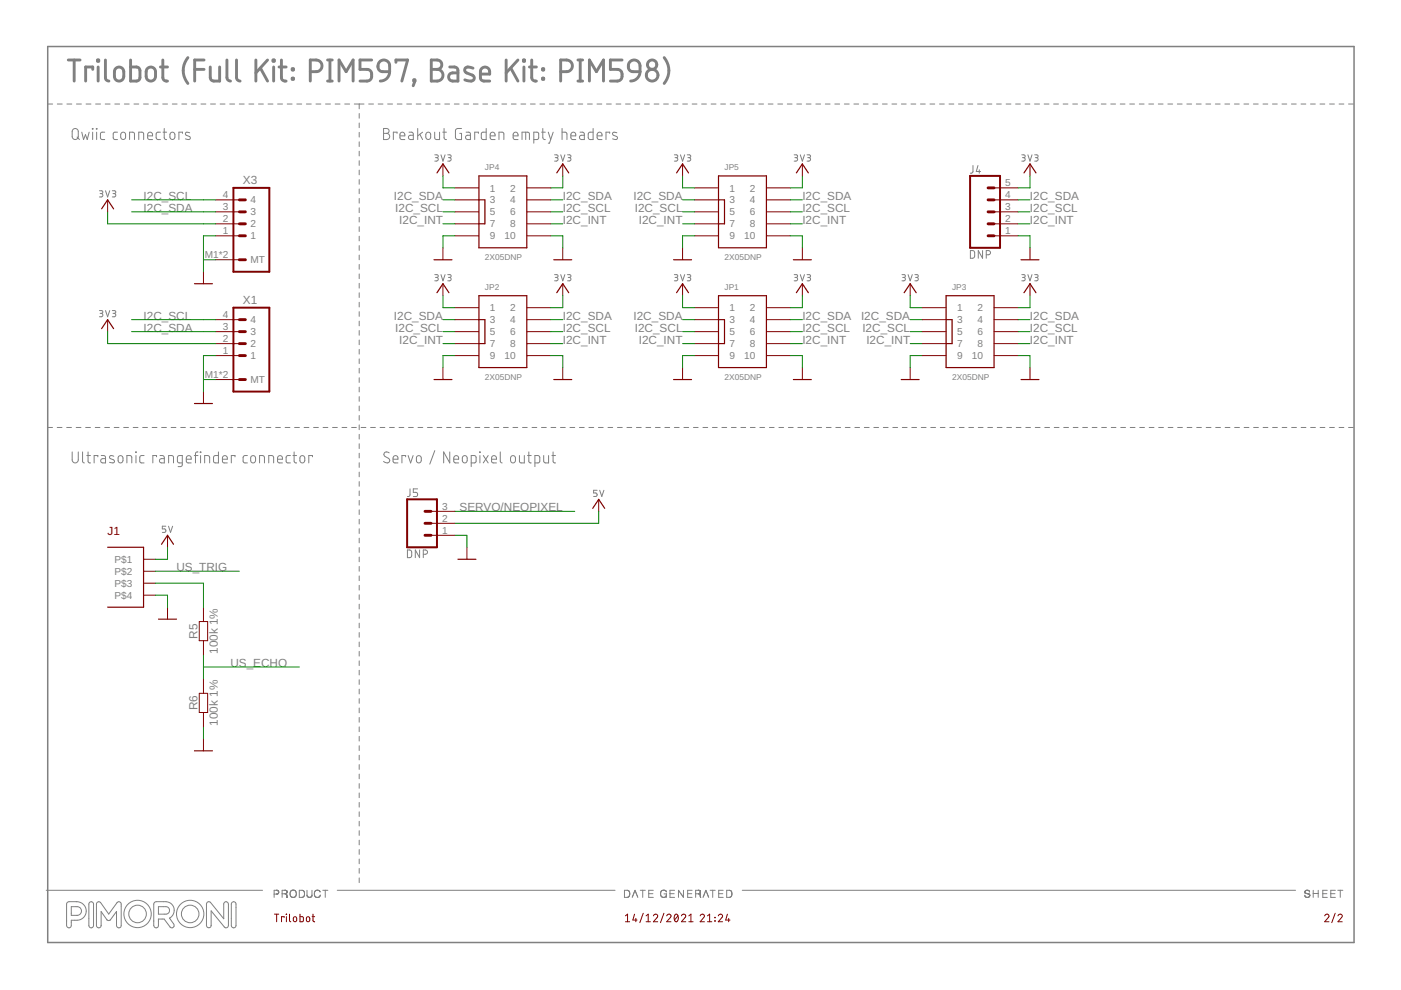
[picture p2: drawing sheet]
<svg xmlns="http://www.w3.org/2000/svg" width="297mm" height="210mm" viewBox="0 0 297 210" stroke-linecap="round" stroke-linejoin="round" font-family="sans-serif">
<g fill="none" stroke="#808080" stroke-width=".21">
<path d="M10.1 22.1h1.1M12.1 22.1h1.1M14.2 22.1h1M15.6 27.4l.3-.2 .6 .3 .1 1.4a.65 .65 0 0 1-.7 .7 .65 .65 0 0 1-.6-.7v-1.2zM16.2 22.1h1.1M16.3 29.1l.5 .5M17.3 28l.4 1.6 .4-1 .4 1 .4-1.6M18.2 22.1h1.1M19.6 27.2l.1 .2zM19.6 28v1.6M20.3 22.1h1M20.4 27.2l.2 .2z"/>
<path d="M20.5 28v1.6M22.2 28h-.7l-.2 .4 .1 1.1 .8 .1M22.3 22.1h1M24.3 22.1h1.1M24.9 28h-.7l-.2 .4 .1 1.1 .8 .1M25.7 28.2l.5-.2a.88 .88 0 0 1 0 1.6l-.3-.1-.3-.3zM26.4 22.1h1M27.5 29.6v-1.6h.8l.2 .3v1.3M28.4 22.1h1M29.4 29.6v-1.6h.8l.2 .3 .1 1.3M30.4 22.1h1.1M31.3 28.8h1a.55 .55 0 0 0-.3-.8 .55 .55 0 0 0-.7 .6l.1 .9 .9 .1"/>
<path d="M32.5 22.1h1M34 28h-.6l-.3 .4 .1 1.1 .8 .1M34.5 22.1h1M34.6 28h.7M34.8 27.2v2.1l.5 .3M36.2 28.2l.4-.2a.86 .86 0 0 1 .5 .8 .86 .86 0 0 1-.5 .8l-.3-.1-.2-.3zM36.5 22.1h1M38.5 22.1h1.1M38.7 28.3v-.3h-.8v1.6M40.2 28.2l-.7-.1-.2 .3 1 .6v.4a.77 .77 0 0 1-1 0M40.6 22.1h1M42.6 22.1h1"/>
<path d="M44.6 22.1h1.1M46.7 22.1h1M48.7 22.1h1M50.7 22.1h1.1M52.8 22.1h1M54.8 22.1h1M56.8 22.1h1.1M58.9 22.1h1M60.9 22.1h1M62.9 22.1h1.1M65 22.1h1M67 22.1h1"/>
<path d="M69 22.1h1.1M71.1 22.1h1M73.1 22.1h1M75.1 22.1h2.1M76.2 22.1v1M76.2 24.1v1M76.2 26.1v1M76.2 28.1v1M76.2 30.1v1M76.2 32.1v1M76.2 34.1v1M76.2 36.1v1"/>
<path d="M76.2 38.1v1M78.2 22.1h1M80.2 22.1h1M81.3 27.2h.7a.52 .52 0 0 1 .5 .6 .52 .52 0 0 1-.5 .5 .66 .66 0 0 1 .6 .6 .66 .66 0 0 1-.6 .7h-.7zM81.3 28.3h.7M82.2 22.1h1M84.2 28.3v-.3h-.8v1.6M84.2 22.1h1M84.8 28.8h1a.55 .55 0 0 0-.3-.8 .55 .55 0 0 0-.7 .6l.1 .9 .9 .1M86.2 22.1h1M86.7 28h.7l.2 .4v1.2h-.6a.46 .46 0 0 1-.4-.5 .46 .46 0 0 1 .4-.4h.6M88.2 22.1h1.1"/>
<path d="M88.6 27.2v2.4M89 28.5l.6 1.1M89.6 28l-1 .8M90.3 22.1h1M90.4 28.2l.5-.2a.88 .88 0 0 1 0 1.6l-.3-.1-.3-.3zM92.2 28v1.3l.3 .3h.7v-1.6M92.2 32.8h.4l.3 .3-.1 .3h-.5M92.3 22.1h1M92.6 33.4a.37 .37 0 0 1 .3 .4 .37 .37 0 0 1-.3 .4h-.4M93.5 32.8l.4 1.4 .5-1.4M93.9 28h.8M94.1 27.2l.1 2.1 .5 .3"/>
<path d="M94.3 22.1h1M94.9 32.8h.5l.3 .3-.2 .3h-.4M95.3 33.4a.37 .37 0 0 1 .4 .4 .37 .37 0 0 1-.4 .4h-.4M96.3 22.1h1M97.9 27.2l-1 .1-.3 .3v1.5l.2 .4 1.1 .1v-1.3h-.4M98.3 22.1h1.1M98.8 28h.7l.2 .3v1.3h-.6a.46 .46 0 0 1-.4-.5 .46 .46 0 0 1 .4-.4h.6M100.4 22.1h1M101.4 28.3v-.3h-.8v1.6M102.4 22.1h1M103.1 27.2v2.4l-.8-.1-.2-.2v-1l.2-.3h.8M103.9 28.8h1.1a.55 .55 0 0 0-.4-.8 .55 .55 0 0 0-.7 .6l.1 .9 1 .1"/>
<path d="M104.4 22.1h1M105.8 29.6v-1.6h.8l.2 .3v1.3M106.4 22.1h1M108.4 22.1h1M108.8 28.8h1a.55 .55 0 0 0-.3-.8 .55 .55 0 0 0-.7 .6l.1 .9 .9 .1M110.4 22.1h1.1M110.7 29.6v-1.6l1.4 .1 .1 1.5M111.5 28v1.6M112.5 22.1h1M113.2 29.6h.6l.4-.3v-1l-.2-.3h-.8v2.4M114.5 22.1h1M114.8 28h.8"/>
<path d="M115.1 27.2v2l.1 .3 .4 .1M116.2 28l.6 1.6M116.5 22.1h1M117.3 28l-.8 2.4h-.3M117.6 32.8h.4l.3 .3-.1 .3h-.5M118 33.4a.37 .37 0 0 1 .3 .4 .37 .37 0 0 1-.3 .4h-.4M118.5 22.1h1M118.9 32.8l.4 1.4 .5-1.4M119.2 28h.8l.2 .3v1.3M119.2 27.2v2.4M120.3 32.8h.5l.3 .3-.2 .3h-.4M120.5 22.1h1"/>
<path d="M120.7 33.4a.37 .37 0 0 1 .4 .4 .37 .37 0 0 1-.4 .4h-.4M121 28.8h1.1a.55 .55 0 0 0-.4-.8 .55 .55 0 0 0-.7 .6l.2 .9 .9 .1M122.5 22.1h1M123 28h.6l.3 .4v1.2h-.6a.46 .46 0 0 1-.4-.5 .46 .46 0 0 1 .4-.4h.6M124.6 22.1h1M125.8 27.2v2.4l-.8-.1-.3-.3 .1-.9 .2-.3h.8M126.6 22.1h1M126.6 28.8h1a.55 .55 0 0 0-.3-.8 .55 .55 0 0 0-.7 .6l.1 .9 .9 .1M128.6 22.1h1M129.3 28.3v-.3h-.8v1.6M130.6 22.1h1M130.8 28.2l-.6-.2-.3 .3 .2 .4 .8 .3v.4a.73 .73 0 0 1-1 0"/>
<path d="M132.6 22.1h1M134.6 22.1h1.1M136.7 22.1h1M138.7 22.1h1M140.7 22.1h1M142.7 22.1h1M143 32.8h.4l.3 .3-.1 .3h-.5M143.3 33.4a.37 .37 0 0 1 .4 .4 .37 .37 0 0 1-.4 .4h-.3M144.3 32.8l.4 1.4 .5-1.4M144.7 22.1h1.1M145.7 32.8h.5l.3 .3-.2 .3h-.4M146.1 33.4a.37 .37 0 0 1 .4 .4 .37 .37 0 0 1-.4 .4h-.4"/>
<path d="M146.7 22.1h1.1M148.8 22.1h1M150.8 22.1h1M152.8 22.1h1M154.8 22.1h1M156.8 22.1h1M158.9 22.1h1M160.9 22.1h1M162.9 22.1h1M164.9 22.1h1M166.9 22.1h1M168.4 32.8h.4l.3 .3-.1 .3h-.5"/>
<path d="M168.7 33.4a.37 .37 0 0 1 .4 .4 .37 .37 0 0 1-.4 .4h-.3M168.9 22.1h1M169.7 32.8l.4 1.4 .5-1.4M170.9 22.1h1.1M171.1 32.8h.5l.3 .3-.2 .3h-.4M171.5 33.4a.37 .37 0 0 1 .4 .4 .37 .37 0 0 1-.4 .4h-.4M173 22.1h1M175 22.1h1M177 22.1h1M179 22.1h1M181 22.1h1.1M183 22.1h1.1"/>
<path d="M185.1 22.1h1M187.1 22.1h1M189.1 22.1h1M191.1 22.1h1M193.1 22.1h1.1M195.2 22.1h1M197.2 22.1h1M199.2 22.1h1M201.2 22.1h1M203.2 22.1h1M205.2 22.1h1M206.3 35.1v1.4l-.6 .2"/>
<path d="M207.3 22.1h1M207.3 35.1l-.3 1.3h.9M207.6 36v.7M209.3 22.1h1M211.3 22.1h1M213.3 22.1h1M215.3 22.1h1M216.6 32.8h.5l.3 .3-.2 .3h-.4M217 33.4a.37 .37 0 0 1 .4 .4 .37 .37 0 0 1-.4 .4h-.4M217.3 22.1h1.1M217.9 32.8l.5 1.4 .4-1.4M219.4 22.1h1"/>
<path d="M219.4 32.8h.4l.3 .3-.2 .3h-.4M219.7 33.4a.37 .37 0 0 1 .4 .4 .37 .37 0 0 1-.4 .4h-.3M221.4 22.1h1M223.4 22.1h1M225.4 22.1h1M227.4 22.1h1.1M229.4 22.1h1.1M231.5 22.1h1M233.5 22.1h1M235.5 22.1h1M237.5 22.1h1M239.5 22.1h1"/>
<path d="M241.6 22.1h1M243.6 22.1h1M245.6 22.1h1M247.6 22.1h1M249.6 22.1h1M251.6 22.1h1M253.6 22.1h1.1M255.7 22.1h1M257.7 22.1h1M259.7 22.1h1M261.7 22.1h1M263.7 22.1h1.1"/>
<path d="M265.7 22.1h1.1M267.8 22.1h1M269.8 22.1h1M271.8 22.1h1M273.8 22.1h1M275.8 22.1h1.1M277.9 22.1h1M279.9 22.1h1M281.9 22.1h1M283.9 22.1h1M285.9 22.1h1M21.1 40.4l.6 .1 .1 .2v.2l-.6 .1"/>
<path d="M21.4 41a.36 .36 0 0 1 .4 .4 .36 .36 0 0 1-.4 .4h-.3M22.4 40.4l.4 1.4 .5-1.4M23.8 40.4l.6 .1 .2 .2-.1 .2-.5 .1M24.2 41a.36 .36 0 0 1 .4 .4 .36 .36 0 0 1-.4 .4h-.4M76.2 40.1v1M76.2 42.1v1M76.2 44.1v1M76.2 46.1v1M76.2 48.1v1M76.2 50.1v1M76.2 52.1v1M76.2 54.1v1"/>
<path d="M76.2 56.1v1M76.2 58.1v1M92.2 58.2l.6 .1 .1 .2-.1 .3h-.5M92.6 58.8a.36 .36 0 0 1 .3 .4 .36 .36 0 0 1-.3 .3h-.4M93.5 58.2l.4 1.3 .5-1.3M94.9 58.2l.6 .1 .2 .2-.2 .3h-.4M95.3 58.8a.36 .36 0 0 1 .4 .4 .36 .36 0 0 1-.4 .3h-.4M117.6 58.2l.6 .1 .1 .2-.1 .3h-.5M118 58.8a.36 .36 0 0 1 .3 .4 .36 .36 0 0 1-.3 .3h-.4M118.9 58.2l.4 1.3 .5-1.3M120.3 58.2l.6 .1 .2 .2-.2 .3h-.4M120.7 58.8a.36 .36 0 0 1 .4 .4 .36 .36 0 0 1-.4 .3h-.4"/>
<path d="M143 58.2l.6 .1 .1 .2-.1 .3h-.5M143.3 58.8a.36 .36 0 0 1 .4 .4 .36 .36 0 0 1-.4 .3h-.3M144.3 58.2l.4 1.3 .5-1.3M145.7 58.2l.6 .1 .2 .2-.2 .3h-.4M146.1 58.8a.36 .36 0 0 1 .4 .4 .36 .36 0 0 1-.4 .3h-.4M168.4 58.2l.6 .1 .1 .2-.1 .3h-.5M168.7 58.8a.36 .36 0 0 1 .4 .4 .36 .36 0 0 1-.4 .3h-.3M169.7 58.2l.4 1.3 .5-1.3M171.1 58.2l.6 .1 .2 .2-.2 .3h-.4M171.5 58.8a.36 .36 0 0 1 .4 .4 .36 .36 0 0 1-.4 .3h-.4M191.2 58.2l.6 .1 .2 .2-.2 .3h-.4M191.6 58.8a.36 .36 0 0 1 .4 .4 .36 .36 0 0 1-.4 .3h-.4"/>
<path d="M192.5 58.2l.5 1.3 .4-1.3M194 58.2l.5 .1 .2 .2-.2 .3h-.4M194.3 58.8a.36 .36 0 0 1 .4 .4 .36 .36 0 0 1-.4 .3h-.3M205.7 53.1h.7l.2 .3 .1 .9-.3 .4-.7 .1zM208.3 53.1v1.7l-.9-1.7v1.7M209.1 54h.4a.44 .44 0 0 0 .5-.4 .44 .44 0 0 0-.5-.5h-.4v1.7M216.6 58.2l.6 .1 .2 .2-.2 .3h-.4M217 58.8a.36 .36 0 0 1 .4 .4 .36 .36 0 0 1-.4 .3h-.4M217.9 58.2l.5 1.3 .4-1.3M219.4 58.2l.5 .1 .2 .2-.2 .3h-.4M219.7 58.8a.36 .36 0 0 1 .4 .4 .36 .36 0 0 1-.4 .3h-.3M21.1 65.8l.6 .1 .1 .2-.1 .3h-.5"/>
<path d="M21.4 66.4a.36 .36 0 0 1 .4 .4 .36 .36 0 0 1-.4 .4h-.3M22.4 65.8l.4 1.4 .5-1.4M23.8 65.8l.6 .1 .2 .2-.2 .3h-.4M24.2 66.4a.36 .36 0 0 1 .4 .4 .36 .36 0 0 1-.4 .4h-.4M76.2 60.1v1M76.2 62.1v1M76.2 64.1v1M76.2 66.1v1M76.2 68.1v1M76.2 70.1v1M76.2 72.1v1M76.2 74.1v1"/>
<path d="M76.2 76.1v1M76.2 78.1v1M10.1 90.6h1M12.1 90.6h1M14.1 90.6h1.1M15.3 95.8v1.7a.65 .65 0 0 0 .6 .6 .65 .65 0 0 0 .7-.6v-1.7M16.2 90.6h1M17.5 95.8v2.1l.4 .2M18.2 90.6h1M18.4 96.6h.8M18.7 95.8v2.1l.5 .2M20.2 90.6h1"/>
<path d="M20.7 96.9v-.3h-.7v1.5M21.5 96.6h.6l.3 .2v1.3h-.6a.46 .46 0 0 1-.5-.4 .46 .46 0 0 1 .5-.5h.6M22.2 90.6h1M24.1 96.7a.61 .61 0 0 0-.8 0v.5l.8 .3 .2 .4-.4 .2-.7-.1M24.2 90.6h1M25.1 96.8l.5-.2a.89 .89 0 0 1 .2 1.5h-.3l-.4-.3zM26.2 90.6h1M26.9 98.1v-1.5h.7l.3 .2v1.3M28.2 90.6h1.1M28.8 95.8l.1 .1zM28.8 96.6v1.5M30.2 90.6h1.1"/>
<path d="M30.5 96.6h-.6l-.3 .4 .1 1 .8 .1M32.3 90.6h1M33.2 96.9v-.3h-.8v1.5M33.9 96.6h.7l.2 .4v1.1h-.6a.46 .46 0 0 1-.4-.4 .46 .46 0 0 1 .4-.5h.6M34.3 90.6h1M35.8 98.1v-1.5h.6l.4 .2v1.3M36.3 90.6h1M38.3 90.6h1M38.7 98.1h-.8l-.2-.2-.1-.9 .3-.4h.8v1.9l-.3 .4h-.6M39.5 97.4h1a.54 .54 0 0 0-.3-.8 .54 .54 0 0 0-.7 .5l.1 .9 .9 .1M40.3 90.6h1M41.2 96.6h.8"/>
<path d="M42 95.8l-.5 .3-.1 2M42.3 90.6h1M42.5 95.8l.1 .1zM42.5 96.6v1.5M43.4 98.1v-1.5l.9 .1 .1 1.4M44.3 90.6h1.1M46.3 95.8v2.3h-.8l-.2-.2v-1.1l.4-.2h.6M46.4 90.6h1M47.2 97.4h1a.54 .54 0 0 0-.4-.8 .54 .54 0 0 0-.6 .5l.1 .9 .9 .1M48.4 90.6h1M49.8 96.9v-.3h-.8v1.5M50.4 90.6h1"/>
<path d="M52.4 90.6h1M52.5 96.6h-.7l-.3 .4 .2 1 .8 .1M53.3 96.8l.5-.2a.87 .87 0 0 1 0 1.5h-.4l-.2-.3zM54.4 90.6h1M55 98.1v-1.5h.7l.3 .2 .1 1.3M56.4 90.6h1M57 98.1v-1.5h.6l.4 .2v1.3M58.4 90.6h1.1M58.8 97.4h1.1a.54 .54 0 0 0-.4-.8 .54 .54 0 0 0-.7 .5l.2 .9 .9 .1M60.5 90.6h1M61.6 96.6h-.7l-.2 .4 .1 1 .8 .1M62.1 96.6h.8"/>
<path d="M62.4 95.8v2l.1 .2 .4 .1M62.5 90.6h1M63.7 96.8l.5-.2a.87 .87 0 0 1 0 1.5h-.4l-.2-.3zM64.5 90.6h1M66.3 96.9v-.3h-.8v1.5M66.5 90.6h1M68.5 90.6h1M70.5 90.6h1M72.5 90.6h1M74.5 90.6h1M76.2 80.1v1M76.2 82.1v1"/>
<path d="M76.2 84.1v1M76.2 86.1v1M76.2 88.1v1M76.2 90.1v1M76.2 92.1v1M76.2 94.1v1M76.2 96.1v1M76.2 98.1v1M76.6 90.6h1M78.6 90.6h1M80.6 90.6h1M82.5 96a.58 .58 0 0 0-.9-.1 .58 .58 0 0 0 .1 .9l.7 .4a.58 .58 0 0 1 0 .9 .58 .58 0 0 1-.8-.1l-.3-.2"/>
<path d="M82.6 90.6h1M83.3 97.4h1.1a.54 .54 0 0 0-.4-.8 .54 .54 0 0 0-.7 .5l.2 .9 .9 .1M84.6 90.6h1M86 96.9v-.3h-.8v1.5M86.5 96.6l.6 1.5 .5-1.5M86.6 90.6h1M88.4 96.8l.5-.2a.89 .89 0 0 1 .1 1.5h-.3l-.4-.3zM88.6 90.6h1M90.6 90.6h1.1M92.2 95.5l-1.1 2.9M92.7 90.6h1M94.7 90.6h1"/>
<path d="M95.4 95.8v2.3l-1.3-2.3v2.3M96.2 97.4h1a.54 .54 0 0 0-.3-.8 .54 .54 0 0 0-.7 .5l.1 .9 .9 .1M96.7 90.6h1M98.1 96.8l.5-.2a.87 .87 0 0 1 0 1.5h-.3l-.3-.3zM98.7 90.6h1M99.9 98.1h.8l.2-.2v-1.1l-.2-.2h-.8v2.3M100.7 90.6h1M101.7 95.8l.1 .1zM101.7 96.6v1.5M102.5 96.6l1 1.5M102.7 90.6h1M103.5 96.6l-1 1.5"/>
<path d="M104.2 97.4h1.1a.54 .54 0 0 0-.4-.8 .54 .54 0 0 0-.7 .5l.1 .9 1 .1M104.7 90.6h1M106.1 95.8v2l.1 .2 .3 .1M106.7 90.6h1.1M108.4 96.8l.5-.2a.87 .87 0 0 1 0 1.5h-.4l-.2-.3zM108.8 90.6h1M110.1 96.6l.1 1.3 .3 .2h.7v-1.5M110.8 90.6h1M111.8 96.6h.8M112.1 95.8v2.1l.5 .2M112.8 90.6h1M113.4 98.1h.8l.2-.2v-.9l-.2-.4h-.8v2.3"/>
<path d="M114.8 90.6h1M115.3 96.6v1.2l.1 .2 .3 .1h.6v-1.5M116.8 90.6h1M117 96.6h.8M117.3 95.8v2.1l.5 .2M118.8 90.6h1M120.8 90.6h1.1M122.9 90.6h1M124.9 90.6h1M126.9 90.6h1M128.9 90.6h1M130.9 90.6h1"/>
<path d="M132.9 90.6h1M134.9 90.6h1.1M136.9 90.6h1.1M139 90.6h1M141 90.6h1M143 90.6h1M145 90.6h1M147 90.6h1M149 90.6h1.1M151 90.6h1.1M153.1 90.6h1M155.1 90.6h1"/>
<path d="M157.1 90.6h1M159.1 90.6h1M161.1 90.6h1M163.1 90.6h1M165.1 90.6h1M167.2 90.6h1M169.2 90.6h1M171.2 90.6h1M173.2 90.6h1M175.2 90.6h1M177.2 90.6h1M179.2 90.6h1"/>
<path d="M181.3 90.6h.9M183.3 90.6h1M185.3 90.6h1M187.3 90.6h1M189.3 90.6h1M191.3 90.6h1M193.3 90.6h1M195.3 90.6h1M197.3 90.6h1.1M199.4 90.6h1M201.4 90.6h1M203.4 90.6h1"/>
<path d="M205.4 90.6h1M207.4 90.6h1M209.4 90.6h1M211.4 90.6h1M213.4 90.6h1.1M215.5 90.6h1M217.5 90.6h1M219.5 90.6h1M221.5 90.6h1M223.5 90.6h1M225.5 90.6h1M227.5 90.6h1.1"/>
<path d="M229.6 90.6h1M231.6 90.6h1M233.6 90.6h1M235.6 90.6h1M237.6 90.6h1M239.6 90.6h1M241.6 90.6h1.1M243.6 90.6h1.1M245.7 90.6h1M247.7 90.6h1M249.7 90.6h1M251.7 90.6h1"/>
<path d="M253.7 90.6h1M255.7 90.6h1.1M257.7 90.6h1.1M259.8 90.6h1M261.8 90.6h1M263.8 90.6h1M265.8 90.6h1M267.8 90.6h1M269.8 90.6h1M271.8 90.6h1M273.9 90.6h1M275.9 90.6h1"/>
<path d="M277.9 90.6h1M279.9 90.6h1M281.9 90.6h1M283.9 90.6h1M285.9 90.6h1M35.2 111.6h-.8v.5h.5a.38 .38 0 0 1 .3 .4 .38 .38 0 0 1-.3 .4h-.5M35.7 111.6l.5 1.3 .4-1.3M76.2 100.1v1M76.2 102.1v1M76.2 104.1v1M76.2 106.1v1M76.2 108.1v1"/>
<path d="M76.2 110.1v1M76.2 112.1v1M76.2 114.1v1M76.2 116.1v1M76.2 118.1v1M86.4 116.6h.6l.2 .3 .1 .9-.3 .4h-.6zM86.9 103.7v1.4l-.5 .2M88.5 103.7h-.9v.7h.6a.45 .45 0 0 1 .3 .4 .45 .45 0 0 1-.3 .5h-.6M89 116.6v1.6l-.9-1.6v1.6M89.7 117.5h.5a.46 .46 0 0 0 .4-.4 .46 .46 0 0 0-.4-.5h-.5v1.6M126.6 103.9h-.7v.6h.4a.38 .38 0 0 1 .3 .4 .38 .38 0 0 1-.3 .4h-.4M127.1 103.9l.5 1.4 .4-1.4"/>
<path d="M76.2 120.1v1M76.2 122.1v1M76.2 124.1v1M76.2 126.1v1M76.2 128.1v1M76.2 130.1v1M76.2 132.1v1M76.2 134.1v1M76.2 136.1v1M76.2 138.1v1M76.2 140.1v1M76.2 142.1v1"/>
<path d="M76.2 144.1v1M76.2 146.1v1M76.2 148.1v1M76.2 150.1v1M76.2 152.1v1M76.2 154.1v1M76.2 156.1v1M76.2 158.1v1M76.2 160.1v1M76.2 162.1v1M76.2 164.1v1M76.2 166.1v1"/>
<path d="M76.2 168.1v1M76.2 170.1v1M76.2 172.1v1M76.2 174.1v1M76.2 176.1v1M76.2 178.1v1M9.8 188.8h45.9M14.2 191.4l.4-.2a3.9 3.9 0 0 1 2.8 .3 1.96 1.96 0 0 1 .8 2.2 1.96 1.96 0 0 1-1.9 1.4h-1.2v1.1a.5 .5 0 0 1-.5 .5 .5 .5 0 0 1-.5-.5zM15.1 192.2h1.3a.92 .92 0 0 1 .9 1 .92 .92 0 0 1-.9 .9h-1.3zM18.9 191.4a.5 .5 0 0 1 .6-.2 .5 .5 0 0 1 .3 .5v4.5a.5 .5 0 0 1-.5 .5 .5 .5 0 0 1-.5-.5zM20.6 191.4l.4-.2 .3 .1 1.8 2.5 1.7-2.4a.49 .49 0 0 1 .6-.2 .49 .49 0 0 1 .3 .5v4.5a.5 .5 0 0 1-.5 .5 .5 .5 0 0 1-.5-.5v-2.9l-1.3 1.7-.3 .2-.4-.1-1.3-1.8v2.9a.5 .5 0 0 1-.5 .5 .5 .5 0 0 1-.5-.5zM32.7 191.4l.4-.2h2.1a1.85 1.85 0 0 1 1.7 1.4 1.85 1.85 0 0 1-1 2.1l.9 1.2a.5 .5 0 0 1 0 .7 .5 .5 0 0 1-.7 0l-1.3-1.7h-1.2v1.3a.5 .5 0 0 1-.5 .5 .5 .5 0 0 1-.5-.5z"/>
<path d="M33.6 192.2h1.6a.79 .79 0 0 1 .7 .8 .79 .79 0 0 1-.7 .8h-1.6zM44 191.3l.3-.1 .3 .1 2.8 3.5v-3.1a.5 .5 0 0 1 .6-.5 .5 .5 0 0 1 .4 .5v4.5l-.1 .4-.3 .1-.4-.1-2.8-3.5v3.1a.5 .5 0 0 1-.5 .5 .5 .5 0 0 1-.5-.5v-4.5zM49.1 191.4a.5 .5 0 0 1 .6-.2 .5 .5 0 0 1 .3 .5v4.5a.5 .5 0 0 1-.5 .5 .5 .5 0 0 1-.5-.5zM58.9 188.8l.2 .2M58.9 188.8h-.8v1.5M59 189.5l-.9 .1M59 189.4h.1M59 189.4v.1M59 188.9l.1 .1M59.1 189.3l-.1 .1M59.1 189v.1M59.1 189v.3"/>
<path d="M60.5 189.5h-.1M60.6 189.5h.1M60.6 188.8h.1M60.6 189.5l.2 .2M60.7 188.8h-.9v1.5M60.7 188.8l.1 .1M60.7 188.8h.1M60.7 189.6l.2 .6M60.8 188.9v.4l-.1 .1M60.8 189.8h.1M60.8 189.3l-.2 .2h-.8M60.8 188.9v.1"/>
<path d="M60.8 190.2h.1M60.9 190.2v.1M61.7 188.9a.67 .67 0 0 1 .7-.1 .67 .67 0 0 1 .4 .6 .72 .72 0 0 1-.9 .8 .72 .72 0 0 1-.2-1.2zM61.9 190.2h.1M63.5 188.8h.6l.4 .2 .1 .7-.4 .5-.7 .1zM65.1 189.8v.1M65.1 188.8l.1 1.3M65.2 190.1h.1M66.1 188.8v1.3l-.4 .2-.5-.2M66.1 189.9h.1M67.5 188.8a.67 .67 0 0 0-.8 .2 .67 .67 0 0 0 0 .7 .64 .64 0 0 0 .6 .6 .64 .64 0 0 0 .6-.5M67.5 188.8h.1"/>
<path d="M67.5 188.8l.4 .3M67.7 188.9h.1M67.8 190.1h.1M67.9 189.9h.1M68.4 188.8h1.1M69 188.8v1.5M71.5 188.8h58.9M76.2 180.1v1M76.2 182.1v1M76.2 184.1v1M76.2 186.1v1M132.4 188.8h.6l.4 .2a1.01 1.01 0 0 1-.2 1.2l-.8 .1z"/>
<path d="M133.5 189.4h.1M134 190.3l.6-1.5 .6 1.5M135.7 188.8h1.1M136.3 188.8v1.5M137.5 189.5h.9M138.5 188.8h-1v1.5h1M140.3 188.8a.74 .74 0 0 0-.2 1.1 .74 .74 0 0 0 1.1 .1l.1-.3M140.4 188.8h-.1M140.8 189.5h.5v.8M140.8 188.7l.1 .1M141 188.8h-.6M141 188.8h.1"/>
<path d="M141 188.8l.2 .1M141 190.2h.1M141.2 188.9h.1M141.2 188.9l.1 .2M142 189.5h.9M143 188.8h-1v1.5h1M144.9 188.8v1.5l-1.1-1.5v1.5M145.8 189.5h.9M146.7 188.8h-.9v1.5h.9M148.1 189.5h.1M148.2 189.5h.1M148.3 189.5h-.8"/>
<path d="M148.3 188.8l.2 .2v.3M148.3 189.5l.2 .7M148.4 189.7h.1M148.4 188.9h.1M148.4 189.3l-.1 .2M148.5 189.9h.1M148.5 189.3l-.3 .2M148.5 189l-.3-.2h-.7v1.5M148.5 190.2h.1M149.1 190.3l.6-1.5 .6 1.5M150.6 188.8h1M151.1 188.8v1.5"/>
<path d="M152.4 189.5h.8M153.3 188.8h-.9v1.5h.9M154.1 188.8h.6l.4 .3 .1 .7-.4 .4-.7 .1zM157.4 188.8h117.3M276.6 189.8l.2 .4M276.7 189.3l1 .4M276.7 189.3h.1M276.8 189.4h.1M276.9 188.8h-.1M276.9 188.8h.1M276.9 189.4h.1M277 188.8h.1"/>
<path d="M277 188.8l-.3 .2v.3M277 188.8a.46 .46 0 0 1 .6 .3M277 189.4l.1 .1M277.2 189.5h.1M277.4 189.5l.1 .1M277.5 189.6h.1M277.6 189.7l.1 .3M277.6 190l-.3 .3-.5-.2M277.7 190h-.1M278.4 188.8v1.5M278.4 189.4h1.1M279.5 188.8v1.5"/>
<path d="M280.5 189.5h.8M281.4 188.8h-.9v1.5h.9M282.2 189.5h.8M283.1 188.8h-.9v1.5h.9M283.6 188.8h1.1M284.2 188.8v1.5"/>
<circle cx="29.2" cy="193.8" r="2.9"/>
<circle cx="29.2" cy="193.8" r="1.86"/>
<circle cx="40.3" cy="193.8" r="2.9"/>
<circle cx="40.3" cy="193.8" r="1.86"/>
</g>
<path d="M10.1 9.9h277v189.9h-277z" fill="none" stroke="#808080" stroke-width=".32"/>
<g fill="none" stroke="#800000" stroke-width=".21">
<path d="M93.9 34.8v2.5M96.5 39.8h5M111.7 39.8h5.1M119.3 34.8v2.5M144.7 34.8v2.5M147.3 39.8h5M162.5 39.8h5.1M170.1 34.8v2.5M210.8 39.8h5M218.4 34.8v2.5M22.8 42.4v2.5M43.1 57.6v2.6"/>
<path d="M45.7 50h5.1M45.7 47.5h5.1M45.7 44.9h5.1M45.7 42.4h5.1M45.7 55.1h5.1M93.9 52.5v2.6M96.5 50h5M96.5 47.5h5M96.5 44.9h5M96.5 42.4h5M111.7 50h5.1M111.7 47.5h5.1"/>
<path d="M111.7 44.9h5.1M111.7 42.4h5.1M119.3 52.5v2.6M144.7 52.5v2.6M147.3 50h5M147.3 47.5h5M147.3 44.9h5M147.3 42.4h5M162.5 50h5.1M162.5 47.5h5.1M162.5 44.9h5.1M162.5 42.4h5.1"/>
<path d="M170.1 52.5v2.6M210.8 50h5M210.8 47.5h5M210.8 44.9h5M210.8 42.4h5M218.4 52.5v2.6M22.8 67.8v2.5M45.7 67.8h5.1M45.7 70.3h5.1M45.7 72.9h5.1M45.7 75.4h5.1M93.9 60.2v2.5"/>
<path d="M93.9 77.9v2.6M96.5 65.2h5M96.5 67.8h5M96.5 70.3h5M96.5 72.9h5M96.5 75.4h5M111.7 65.2h5.1M111.7 67.8h5.1M111.7 70.3h5.1M111.7 72.9h5.1M111.7 75.4h5.1M119.3 60.2v2.5"/>
<path d="M119.3 77.9v2.6M144.7 60.2v2.5M144.7 77.9v2.6M147.3 65.2h5M147.3 67.8h5M147.3 70.3h5M147.3 72.9h5M147.3 75.4h5M162.5 65.2h5.1M162.5 67.8h5.1M162.5 70.3h5.1M162.5 72.9h5.1"/>
<path d="M162.5 75.4h5.1M170.1 60.2v2.5M170.1 77.9v2.6M193 60.2v2.5M193 77.9v2.6M195.5 65.2h5.1M195.5 67.8h5.1M195.5 70.3h5.1M195.5 72.9h5.1M195.5 75.4h5.1M210.8 65.2h5M210.8 67.8h5"/>
<path d="M210.8 70.3h5M210.8 72.9h5M210.8 75.4h5M218.4 60.2v2.5M218.4 77.9v2.6M43.1 83v2.6M45.7 80.5h5.1M30.4 118.6h2.6M35.5 113.5v2.5M91.4 113.5h5.1M91.4 111h5.1M91.4 108.4h5.1"/>
<path d="M99 116v2.6M126.9 105.9v2.5M30.4 121.1h2.6M30.4 123.7h2.6M30.4 126.2h2.6M35.5 128.7v2.6M42.2 131.8h1.8v4h-1.8zM43.1 128.7v3.1M43.1 135.8v3.1M42.2 147h1.8v4.1h-1.8zM43.1 144v3M43.1 151.1v3"/>
<path d="M43.1 156.7v2.5M58.2 193.8h.9M58.7 193.8v1.6M60.2 194.5v-.1h-.5v1M60.7 193.8l.1 .1zM60.7 194.4v1M61.4 193.8v1.4l.3 .2M62.3 194.5h.5l.1 .6a.36 .36 0 0 1-.4 .3 .36 .36 0 0 1-.3-.3zM63.6 193.8v1.6h.6l.1-.9-.1-.1h-.6M65.1 194.5h.5l.1 .6a.36 .36 0 0 1-.4 .3 .36 .36 0 0 1-.3-.3zM66.2 194.4h.5M66.4 193.8v1.5l.3 .1"/>
<path d="M132.6 195.4h.9M132.6 194.2l.5-.4v1.6M134.5 193.8l-.3 1.3h.9M134.8 194.7v.7M136.4 193.6l-.7 2M137 195.4h.9M137 194.2l.4-.4v1.6M138.5 194.2a.45 .45 0 0 1 .7-.4 .45 .45 0 0 1 .1 .7l-.8 .9h.9M140.8 193.6l-.8 2M141.4 194.2a.45 .45 0 0 1 .6-.4 .45 .45 0 0 1 .1 .7l-.7 .9h.9M143.1 193.9l.3-.1a.93 .93 0 0 1 0 1.6 1.02 1.02 0 0 1-.3-1.5zM143.7 194.2l-.7 .9"/>
<path d="M144.5 194.2a.44 .44 0 0 1 .6-.4 .44 .44 0 0 1 .1 .7l-.7 .9h.9M146 195.4h.9M146 194.2l.5-.4v1.6M148.4 194.2a.44 .44 0 0 1 .7-.4 .44 .44 0 0 1 .1 .7l-.8 .9h1M150 195.4h.9M150 194.2l.5-.4v1.6M151.6 194.5v.1zM151.6 195.2v.1zM152.3 194.2a.44 .44 0 0 1 .6-.4 .44 .44 0 0 1 .2 .7l-.8 .9h.9M154.2 193.8l-.3 1.3h.9M154.5 194.7v.7M280.9 194.2a.44 .44 0 0 1 .6-.4 .44 .44 0 0 1 .1 .7l-.7 .9h.9"/>
<path d="M283.1 193.6l-.7 2M283.7 194.2a.44 .44 0 0 1 .6-.4 .44 .44 0 0 1 .1 .7l-.7 .9h.9"/>
</g>
<g fill="none" stroke="#800000" stroke-width=".25">
<path d="M92.6 36.7l1.3-1.9 1.3 1.9M101.5 37.3h10.2v15.2h-10.2zM118 36.7l1.3-1.9 1.3 1.9M143.4 36.7l1.3-1.9 1.3 1.9M152.3 37.3h10.2v15.2h-10.2zM168.8 36.7l1.3-1.9 1.3 1.9M217.1 36.7l1.3-1.9 1.2 1.9M21.5 44.3l1.3-1.9 1.3 1.9M92 55.1h3.8M101.5 42.4h1.3v5.1h-1.3M117.4 55.1h3.8M142.8 55.1h3.8"/>
<path d="M152.3 42.4h1.3v5.1h-1.3M168.2 55.1h3.8M216.5 55.1h3.8M21.5 69.7l1.3-1.9 1.3 1.9M41.2 60.2h3.8M92.6 62.1l1.3-1.9 1.3 1.9M101.5 62.7h10.2v15.2h-10.2zM101.5 67.8h1.3v5.1h-1.3M118 62.1l1.3-1.9 1.3 1.9M143.4 62.1l1.3-1.9 1.3 1.9M152.3 62.7h10.2v15.2h-10.2zM152.3 67.8h1.3v5.1h-1.3"/>
<path d="M168.8 62.1l1.3-1.9 1.3 1.9M191.7 62.1l1.3-1.9 1.2 1.9M200.6 62.7h10.2v15.2h-10.2zM200.6 67.8h1.3v5.1h-1.3M217.1 62.1l1.3-1.9 1.2 1.9M41.2 85.6h3.8M92 80.5h3.8M117.4 80.5h3.8M142.8 80.5h3.8M168.2 80.5h3.8M191.1 80.5h3.8M216.5 80.5h3.8"/>
<path d="M22.8 116h7.6v12.7h-7.6M34.2 115.4l1.3-1.9 1.3 1.9M97.1 118.6h3.8M125.7 107.8l1.2-1.9 1.3 1.9M33.6 131.3h3.8M41.2 159.2h3.8"/>
</g>
<path d="M49.5 39.8h7.6v17.8h-7.6zM205.7 37.3h6.3v15.2h-6.3zM49.5 65.2h7.6v17.8h-7.6zM86.3 105.9h6.3v10.1h-6.3z" fill="none" stroke="#800000" stroke-width=".42"/>
<g fill="none" stroke="#800000" stroke-width=".61">
<path d="M209.5 39.8h1.3M50.8 44.9h1.2M50.8 47.5h1.2M50.8 50h1.2M50.8 42.4h1.2M50.8 55.1h1.2M209.5 44.9h1.3M209.5 47.5h1.3M209.5 50h1.3M209.5 42.4h1.3M50.8 70.3h1.2M50.8 72.9h1.2"/>
<path d="M50.8 75.4h1.2M50.8 67.8h1.2M50.8 80.5h1.2M90.1 108.4h1.3M90.1 111h1.3M90.1 113.5h1.3"/>
</g>
<g fill="none" stroke="#008000" stroke-width=".21">
<path d="M93.9 37.3v2.5h2.6M119.3 37.3v2.5h-2.5M144.7 37.3v2.5h2.6M170.1 37.3v2.5h-2.5M218.4 37.3v2.5h-2.6M22.8 44.9v2.6h22.9M27.9 42.4h17.8M27.9 44.9h17.8M43.1 55.1h2.6M45.7 50h-2.6v7.6M93.9 42.4h2.6M93.9 44.9h2.6"/>
<path d="M93.9 47.5h2.6M96.5 50h-2.6v2.5M116.8 50h2.5v2.5M116.8 42.4h2.5M116.8 44.9h2.5M116.8 47.5h2.5M144.7 42.4h2.6M144.7 44.9h2.6M144.7 47.5h2.6M147.3 50h-2.6v2.5M167.6 50h2.5v2.5M167.6 42.4h2.5"/>
<path d="M167.6 44.9h2.5M167.6 47.5h2.5M215.8 50h2.6v2.5M215.8 42.4h2.6M215.8 44.9h2.6M215.8 47.5h2.6M22.8 70.3v2.6h22.9M27.9 70.3h17.8M27.9 67.8h17.8M45.7 75.4h-2.6v7.6M93.9 62.7v2.5h2.6M93.9 70.3h2.6"/>
<path d="M93.9 67.8h2.6M93.9 72.9h2.6M96.5 75.4h-2.6v2.5M116.8 75.4h2.5v2.5M116.8 70.3h2.5M116.8 67.8h2.5M116.8 72.9h2.5M119.3 62.7v2.5h-2.5M144.7 62.7v2.5h2.6M144.7 70.3h2.6M144.7 67.8h2.6M144.7 72.9h2.6"/>
<path d="M147.3 75.4h-2.6v2.5M167.6 75.4h2.5v2.5M167.6 70.3h2.5M167.6 67.8h2.5M167.6 72.9h2.5M170.1 62.7v2.5h-2.5M193 62.7v2.5h2.5M193 70.3h2.5M193 67.8h2.5M193 72.9h2.5M195.5 75.4h-2.5v2.5M215.8 75.4h2.6v2.5"/>
<path d="M215.8 70.3h2.6M215.8 67.8h2.6M215.8 72.9h2.6M218.4 62.7v2.5h-2.6M43.1 80.5h2.6M35.5 116v2.6h-2.5M96.5 113.5h2.5v2.5M96.5 108.4h25.4M126.9 108.4v2.6h-30.4M33 123.7h10.1v5M33 126.2h2.5v2.5M33 121.1h17.8"/>
<path d="M43.1 138.9v5.1M43.1 154.1v2.6M43.1 141.4h20.4"/>
</g>
<g fill="none" stroke="#808080" stroke-width=".61">
<path d="M14.5 12.7h2.5M15.7 12.7v4.5M19.7 14.7v-.5h-1.5v3M20.7 12.7h.2v.3h-.2zM20.8 14.2v3M22.4 12.7v4l.2 .3 .5 .2M24.6 14.5a1 1 0 0 1 1.1-.2 1 1 0 0 1 .5 .9 1.82 1.82 0 0 1-.3 1.8 1 1 0 0 1-1.1 .1 1 1 0 0 1-.5-.9 1.74 1.74 0 0 1 .3-1.7zM27.7 12.7v4.5h1.2l.5-.2 .3-.6v-1.4l-.2-.5-.6-.3h-1.2M31.3 14.5a1 1 0 0 1 1.1-.2 1 1 0 0 1 .6 .9 1.82 1.82 0 0 1-.4 1.8 1 1 0 0 1-1 .1 1 1 0 0 1-.6-.9 1.74 1.74 0 0 1 .3-1.7zM34 14.2h1.5M34.5 12.7l.1 4 .2 .3 .7 .2M39.8 12.2a4.3 4.3 0 0 0 0 5.5"/>
<path d="M41.3 14.7h2M43.3 12.7h-2v4.5M44.6 14.2v2.5l.3 .3 .4 .2h1.3v-3M48.1 12.7v3.7l.2 .5 .6 .3M50.1 12.7v3.7l.2 .5 .6 .3M54.3 12.7v4.5M55.2 14.5l1.5 2.7M56.7 12.7l-2.4 2.8M57.9 12.7h.2v.3h-.2zM58 14.2v3M59.2 14.2h1.5M59.7 12.7v4l.3 .3 .7 .2"/>
<path d="M62 14.6h.2v.2h-.2zM62 16.6h.2v.2h-.2zM65.8 15.2a2.2 2.2 0 0 0 2.1-.3 1.23 1.23 0 0 0 .3-1.4 1.23 1.23 0 0 0-1.2-.8h-1.2v4.5M69.4 12.7h1M69.4 17.2h1M70 12.7v4.5M71.9 17.2v-4.5l1.5 2.5 1.5-2.5v4.5M78.8 12.7h-2.5v2h1.5a1.26 1.26 0 0 1 1 1.2 1.26 1.26 0 0 1-1 1.3h-1.5M80.5 13.1a1.23 1.23 0 0 1 1.3-.3 1.23 1.23 0 0 1 .8 1.2v1.2h-1.5a1.2 1.2 0 0 1-.9-.8 1.2 1.2 0 0 1 .3-1.3zM82.6 15.2a1.95 1.95 0 0 1-2 2M83.9 13.2v-.5h2.5l-1.2 4.5M87.7 16.9h.3v.3h-.3z"/>
<path d="M88 17.2l-.4 1M91.4 12.7h1.3a.99 .99 0 0 1 1 1 .99 .99 0 0 1-1 1 1.24 1.24 0 0 1 1.2 1.2 1.24 1.24 0 0 1-1.2 1.3h-1.3zM91.4 14.7h1.3M95.4 14.2h1.2l.5 .5v2.5h-1.1a.87 .87 0 0 1-.9-.9 .87 .87 0 0 1 .9-.8h1.1M100.3 14.5l-.8-.3a.68 .68 0 0 0-.9 .3 .68 .68 0 0 0 .3 1l1.3 .4a.65 .65 0 0 1 .3 .8 .65 .65 0 0 1-.6 .5l-1.3-.3M101.9 15.7h1.9a1.04 1.04 0 0 0-.7-1.4 1.04 1.04 0 0 0-1.2 .9l.1 1.7 .6 .3h1.2M107.3 12.7v4.5M108.3 14.5l1.5 2.7M109.8 12.7l-2.5 2.8M111 12.7h.2v.3h-.2zM111.1 14.2v3M112.2 14.2h1.5"/>
<path d="M112.7 12.7l.1 4 .3 .3 .6 .2M115 16.6h.3v.2h-.3zM115 14.6h.3v.2h-.3zM118.9 15.2a2.2 2.2 0 0 0 2-.3 1.23 1.23 0 0 0 .4-1.4 1.23 1.23 0 0 0-1.2-.8h-1.2v4.5M122.5 12.7h1M122.5 17.2h1M123 12.7v4.5M125 17.2v-4.5l1.4 2.5 1.6-2.5v4.5M131.9 12.7h-2.5v2h1.5a1.26 1.26 0 0 1 1 1.2 1.26 1.26 0 0 1-1 1.3h-1.5M133.5 13.1a1.25 1.25 0 0 1 1.4-.3 1.25 1.25 0 0 1 .8 1.2v1.2h-1.5a1.2 1.2 0 0 1-1-.8 1.2 1.2 0 0 1 .3-1.3zM135.7 15.2a1.99 1.99 0 0 1-2 2M140.8 12.2a4.3 4.3 0 0 1 0 5.5"/>
<circle cx="138.3" cy="16" r="1.24"/>
<circle cx="138.3" cy="13.7" r=".99"/>
</g>
<g font-size="2.5" fill="#808080">
<text x="51.5" y="39.1">X3</text>
<text x="30.4" y="42.4">I2C_SCL</text>
<text x="30.4" y="44.9">I2C_SDA</text>
<text x="83.5" y="42.4">I2C_SDA</text>
<text x="83.8" y="44.9">I2C_SCL</text>
<text x="84.6" y="47.5">I2C_INT</text>
<text x="119.3" y="44.9">I2C_SCL</text>
<text x="119.3" y="42.4">I2C_SDA</text>
<text x="119.3" y="47.5">I2C_INT</text>
<text x="134.3" y="42.4">I2C_SDA</text>
<text x="134.6" y="44.9">I2C_SCL</text>
<text x="135.4" y="47.5">I2C_INT</text>
<text x="170.1" y="44.9">I2C_SCL</text>
<text x="170.1" y="42.4">I2C_SDA</text>
<text x="170.1" y="47.5">I2C_INT</text>
<text x="218.4" y="44.9">I2C_SCL</text>
<text x="218.4" y="42.4">I2C_SDA</text>
<text x="218.4" y="47.5">I2C_INT</text>
<text x="51.5" y="64.5">X1</text>
<text x="30.4" y="67.8">I2C_SCL</text>
<text x="30.4" y="70.3">I2C_SDA</text>
<text x="83.5" y="67.8">I2C_SDA</text>
<text x="83.8" y="70.3">I2C_SCL</text>
<text x="119.3" y="70.3">I2C_SCL</text>
<text x="119.3" y="67.8">I2C_SDA</text>
<text x="134.3" y="67.8">I2C_SDA</text>
<text x="134.6" y="70.3">I2C_SCL</text>
<text x="170.1" y="70.3">I2C_SCL</text>
<text x="170.1" y="67.8">I2C_SDA</text>
<text x="182.6" y="67.8">I2C_SDA</text>
<text x="182.8" y="70.3">I2C_SCL</text>
<text x="218.4" y="70.3">I2C_SCL</text>
<text x="218.4" y="67.8">I2C_SDA</text>
<text x="84.6" y="72.9">I2C_INT</text>
<text x="119.3" y="72.9">I2C_INT</text>
<text x="135.4" y="72.9">I2C_INT</text>
<text x="170.1" y="72.9">I2C_INT</text>
<text x="183.7" y="72.9">I2C_INT</text>
<text x="218.4" y="72.9">I2C_INT</text>
<text x="97.4" y="108.4">SERVO/NEOPIXEL</text>
<text x="37.4" y="121.1">US_TRIG</text>
<text x="41.9" y="135.4" transform="rotate(-90 41.9 135.4)">R5</text>
<text x="46.2" y="138.7" transform="rotate(-90 46.2 138.7)">100k 1%</text>
<text x="48.8" y="141.4">US_ECHO</text>
<text x="41.9" y="150.6" transform="rotate(-90 41.9 150.6)">R6</text>
<text x="46.2" y="153.9" transform="rotate(-90 46.2 153.9)">100k 1%</text>
</g>
<text font-size="2.5" fill="#800000" x="22.8" y="113.5">J1</text>
<g font-size="2.1" fill="#808080">
<text x="103.9" y="40.6">1</text>
<text x="108.2" y="40.6">2</text>
<text x="154.7" y="40.6">1</text>
<text x="159" y="40.6">2</text>
<text x="213.1" y="39.5">5</text>
<text x="47.2" y="47.1">2</text>
<text x="47.2" y="44.6">3</text>
<text x="47.2" y="42">4</text>
<text x="53.1" y="45.7">3</text>
<text x="53.1" y="43.1">4</text>
<text x="103.9" y="43.1">3</text>
<text x="103.9" y="45.7">5</text>
<text x="108.2" y="43.1">4</text>
<text x="108.2" y="45.7">6</text>
<text x="154.7" y="43.1">3</text>
<text x="154.7" y="45.7">5</text>
<text x="159" y="43.1">4</text>
<text x="159" y="45.7">6</text>
<text x="213.1" y="47.1">2</text>
<text x="213.1" y="44.6">3</text>
<text x="213.1" y="42">4</text>
<text x="47.2" y="49.6">1</text>
<text x="53.1" y="50.8">1</text>
<text x="53.1" y="48.2">2</text>
<text x="103.9" y="48.2">7</text>
<text x="103.9" y="50.8">9</text>
<text x="107" y="50.8">10</text>
<text x="108.2" y="48.2">8</text>
<text x="154.7" y="48.2">7</text>
<text x="154.7" y="50.8">9</text>
<text x="157.8" y="50.8">10</text>
<text x="159" y="48.2">8</text>
<text x="213.1" y="49.6">1</text>
<text x="43.4" y="54.7">M1*2</text>
<text x="53.1" y="55.8">MT</text>
<text x="103.9" y="66">1</text>
<text x="108.2" y="66">2</text>
<text x="154.7" y="66">1</text>
<text x="159" y="66">2</text>
<text x="202.9" y="66">1</text>
<text x="207.2" y="66">2</text>
<text x="47.2" y="70">3</text>
<text x="47.2" y="67.4">4</text>
<text x="53.1" y="71.1">3</text>
<text x="53.1" y="68.5">4</text>
<text x="103.9" y="68.5">3</text>
<text x="103.9" y="71.1">5</text>
<text x="108.2" y="68.5">4</text>
<text x="108.2" y="71.1">6</text>
<text x="154.7" y="68.5">3</text>
<text x="154.7" y="71.1">5</text>
<text x="159" y="68.5">4</text>
<text x="159" y="71.1">6</text>
<text x="202.9" y="68.5">3</text>
<text x="202.9" y="71.1">5</text>
<text x="207.2" y="68.5">4</text>
<text x="207.2" y="71.1">6</text>
<text x="47.2" y="75">1</text>
<text x="47.2" y="72.5">2</text>
<text x="53.1" y="76.2">1</text>
<text x="53.1" y="73.6">2</text>
<text x="103.9" y="73.6">7</text>
<text x="103.9" y="76.2">9</text>
<text x="107" y="76.2">10</text>
<text x="108.2" y="73.6">8</text>
<text x="154.7" y="73.6">7</text>
<text x="154.7" y="76.2">9</text>
<text x="157.8" y="76.2">10</text>
<text x="159" y="73.6">8</text>
<text x="202.9" y="73.6">7</text>
<text x="202.9" y="76.2">9</text>
<text x="206" y="76.2">10</text>
<text x="207.2" y="73.6">8</text>
<text x="43.4" y="80.1">M1*2</text>
<text x="53.1" y="81.2">MT</text>
<text x="93.7" y="113.1">1</text>
<text x="93.7" y="110.6">2</text>
<text x="93.7" y="108.1">3</text>
<text x="24.3" y="119.3">P$1</text>
<text x="24.3" y="121.9">P$2</text>
<text x="24.3" y="124.4">P$3</text>
<text x="24.3" y="126.9">P$4</text>
</g>
<g font-size="1.8" fill="#808080">
<text x="102.8" y="36">JP4</text>
<text x="153.6" y="36">JP5</text>
<text x="102.8" y="55.1">2X05DNP</text>
<text x="153.6" y="55.1">2X05DNP</text>
<text x="102.8" y="61.4">JP2</text>
<text x="153.6" y="61.4">JP1</text>
<text x="201.9" y="61.4">JP3</text>
<text x="102.8" y="80.5">2X05DNP</text>
<text x="153.6" y="80.5">2X05DNP</text>
<text x="201.9" y="80.5">2X05DNP</text>
</g>
</svg>
